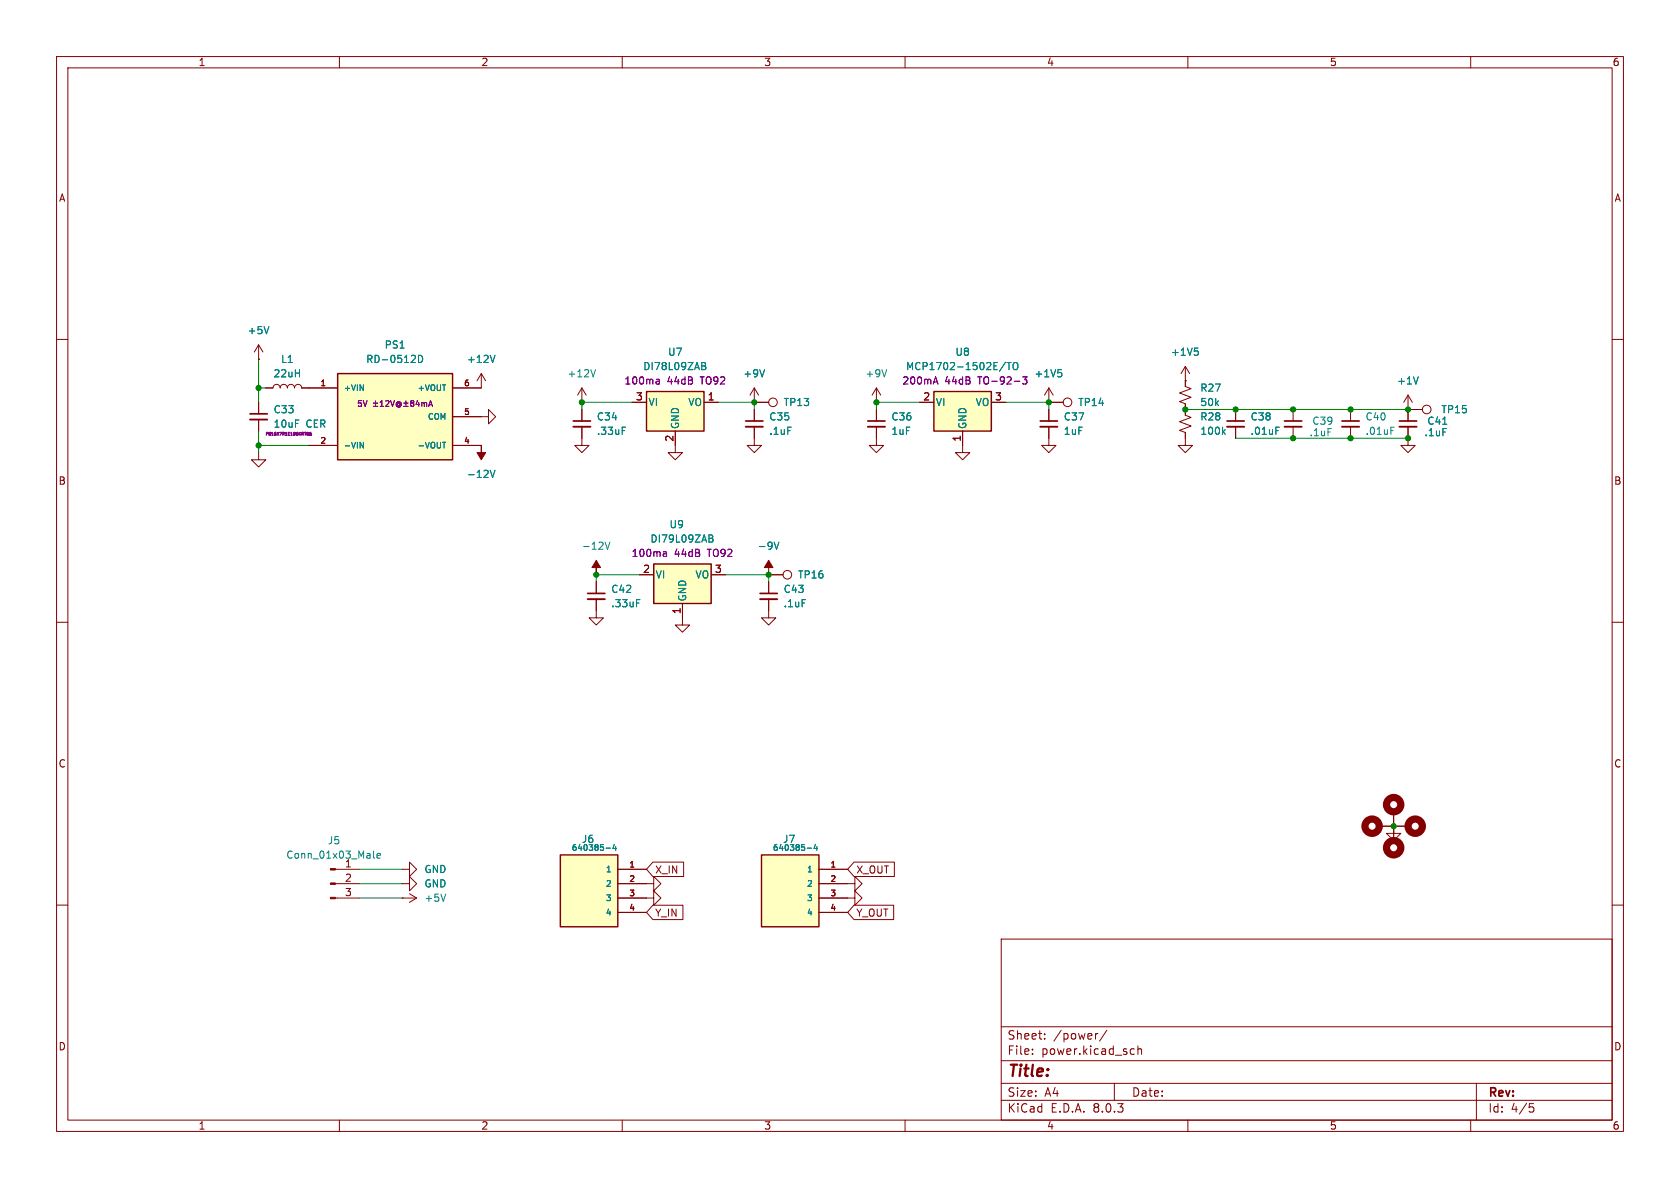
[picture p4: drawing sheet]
<svg xmlns="http://www.w3.org/2000/svg" width="297mm" height="210mm" viewBox="0 0 297 210" stroke-linecap="round" stroke-linejoin="round" font-family="sans-serif">
<g fill="none" stroke="#840000" stroke-width=".18">
<path d="M10 10h277v190h-277zM12 12h273v186h-273zM60 10v2M110 10v2M160 10v2M210 10v2M260 10v2M10 60h2M285 60h2M102.9 75.4v3.3h1.2l-1.2 1.3-1.3-1.3h1.3M102.9 68.6v2.5M102.9 72.4v2"/>
<path d="M102.9 68.6l-.8 1.3M102.9 68.6l.7 1.3M248.9 72.4h.1M248.9 69.9l-.7 1.2M248.9 69.9v4.5M248.9 75.4v2.1M248.9 69.9l.8 1.2M248.9 72.4h2.6M10 110h2M285 110h2M10 160h2M114.3 158.8h1.3v-1.3l1.2 1.3-1.2 1.2v-1.2"/>
<path d="M114.3 156.2h1.3v-1.3l1.2 1.3-1.2 1.3v-1.3M285 160h2M177 166h108v32h-108zM60 198v2M110 198v2M160 198v2M177 194.5h108M177 191.5h108M177 187.5h108M177 181.5h108M182.5 186.3v.1M182.5 185.5v.1"/>
<path d="M184.7 183.6v.1M184.7 182.8v.1M194.1 182.7l-.3 .1M195.7 182.1l-1.3 2M197 191.5v3M200.1 185.4l.4 .1M200.5 186.3l-.4 .1M201.2 185.5l.2-.1 .3 .1 .1 .9M201.2 184.9v1.5M210 198v2M260 198v2M261 191.5v6.5"/>
<path d="M270.4 195.1h.7M270.5 195.7h.4l.3 .3-.2 .5-.5 .1"/>
<circle cx="252.2" cy="72.4" r=".76"/>
</g>
<path d="M101.3 75.4h3.1M247.4 75.4h3" fill="none" stroke="#840000" stroke-width=".33"/>
<path d="M101.3 74.4h3.1M247.4 74.4h3" fill="none" stroke="#840000" stroke-width=".3"/>
<path d="M105.3 65.3l-.4 1.3M110 75.5h.6M250.7 66.6l-.4 1.3M255.1 75h.7" fill="none" stroke="#008484" stroke-width=".18"/>
<path d="M99.1 151.1h10.1v12.7h-10.1z" fill="#ffffc2"/>
<path d="M99.1 151.1h10.1v12.7h-10.1z" fill="none" stroke="#840000" stroke-width=".25"/>
<path d="M105.4 105.9v3.3h1.3l-1.3 1.3-1.3-1.3h1.3M105.4 102.9v2M109.2 153.7h5.1M109.2 156.2h5.1M109.2 158.8h5.1M243.8 146.1h5.1M109.2 161.3h5.1" fill="none" stroke="#840000" stroke-width=".18"/>
<path d="M112.5 106h.6M107.1 149.9h.8M108.6 149.3l-.2 .7h.6M108.8 149.6v.7" fill="none" stroke="#008484" stroke-width=".18"/>
<g fill="none" stroke="#840000" stroke-width="1.3">
<circle cx="242.6" cy="146" r="1.27"/>
<circle cx="250.2" cy="146" r="1.27"/>
</g>
<path d="M103.9 105.9h3" fill="none" stroke="#840000" stroke-width=".33"/>
<path d="M103.9 104.9h3" fill="none" stroke="#840000" stroke-width=".3"/>
<path d="M115.6 99.7h10.1v7h-10.1z" fill="#ffffc2"/>
<path d="M115.6 99.7h10.1v7h-10.1z" fill="none" stroke="#840000" stroke-width=".25"/>
<path d="M113 101.6h2.6M120.6 106.7v3.8h1.3l-1.3 1.3-1.2-1.3h1.2M125.7 101.6h2.6M149.9 158.8h1.2v-1.3l1.3 1.3-1.3 1.2v-1.2M149.9 156.2h1.2v-1.3l1.3 1.3-1.3 1.3v-1.3M246.4 147.3h-1.3l1.3 1.3 1.2-1.3h-1.2v-1.2v2.5" fill="none" stroke="#840000" stroke-width=".18"/>
<path d="M107 95.8l.4 1.3 .4-1.3M125.3 94.6l.6 .1 .1 .2-.2 .3M125.3 95.2h.5M125.8 95.2l.3 .2-.1 .3-.7 .1" fill="none" stroke="#008484" stroke-width=".18"/>
<path d="M117.4 97.5l.4 .1v.8M117.8 98.3l-.4 .1M117.8 97.8l-.4 .1" fill="none" stroke="#840084" stroke-width=".18"/>
<path d="M105.4 99.1l.8 1.2h-.8v1.3v-1.3h-.8z" fill="#840000" stroke="#840000" stroke-width=".18"/>
<circle cx="246.4" cy="149.9" r="1.27" fill="none" stroke="#840000" stroke-width="1.3"/>
<path d="M134.6 151.1h10.2v12.7h-10.2z" fill="#ffffc2"/>
<path d="M134.6 151.1h10.2v12.7h-10.2z" fill="none" stroke="#840000" stroke-width=".25"/>
<g fill="none" stroke="#840000" stroke-width=".18">
<path d="M119.4 78.7v1.3h1.2l-1.2 1.3-1.3-1.3h1.3M133.3 71.1h.1M133.3 75.4v3.3h1.3l-1.3 1.3-1.2-1.3h1.2M133.3 68.6l-.7 1.3M133.3 68.6v2.5M133.3 72.4v2M133.3 68.6l.8 1.3M218.4 72.4v2M218.4 75.4v2.1M228.6 72.4v2M228.6 75.4v2.1M238.8 72.4v2"/>
<path d="M238.8 75.4v2.1M135.9 99.1v2.5M135.9 105.9v3.3h1.3l-1.3 1.3-1.3-1.3h1.3M135.9 101.6h.1M135.9 101.6h2.5M135.9 102.9v2M144.8 153.7h5.1M144.8 156.2h5.1M144.8 158.8h5.1M246.4 143.5v2.6M144.8 161.3h5.1"/>
<circle cx="139.2" cy="101.6" r=".76"/>
</g>
<path d="M135.2 65.3l-.5 1.3M225.6 75.5h.6M245.9 75.5h.6M136.9 95.8l.4 1.3 .4-1.3M142.7 149.9h.8M144.2 149.3l-.3 .7h.6M144.4 149.6v.7" fill="none" stroke="#008484" stroke-width=".18"/>
<circle cx="246.4" cy="142.2" r="1.27" fill="none" stroke="#840000" stroke-width="1.3"/>
<path d="M135.9 99.1l.8 1.2h-1.6z" fill="#840000" stroke="#840000" stroke-width=".18"/>
<path d="M131.8 75.4h3.1M216.9 75.4h3.1M227.1 75.4h3M237.2 75.4h3.1M134.4 105.9h3" fill="none" stroke="#840000" stroke-width=".33"/>
<path d="M131.8 74.4h3.1M216.9 74.4h3.1M227.1 74.4h3M237.2 74.4h3.1M134.4 104.9h3" fill="none" stroke="#840000" stroke-width=".3"/>
<path d="M114.3 69.2h10.2v7h-10.2z" fill="#ffffc2"/>
<path d="M114.3 69.2h10.2v7h-10.2z" fill="none" stroke="#840000" stroke-width=".25"/>
<g fill="none" stroke="#840000" stroke-width=".18">
<path d="M111.8 71.1h2.5M119.4 76.2v2.5M124.5 71.1h2.5M133.3 71.1h2.6M154.9 71.1h.1M154.9 68.6l-.7 1.3M154.9 68.6v2.5M154.9 68.6l.8 1.3M185.4 71.1h.1M185.4 75.4v3.3h1.3l-1.3 1.3-1.3-1.3h1.3M185.4 71.1h2.6M185.4 68.6v2.5"/>
<path d="M185.4 72.4v2M185.4 68.6l-.7 1.3M185.4 68.6l.8 1.3M209.5 67.3h.1M209.5 64.8v3.5l1.1 .4-2.1 .8 2.1 .7-2.1 .8 1 .4v2l1.1 .4-2.1 .7 2.1 .8-2.1 .8 1 .4v2.2h1.3l-1.3 1.3-1.2-1.3h1.2M209.5 64.8l-.7 1.2M209.5 64.8l.8 1.2M248.9 77.5v1.2h1.3l-1.3 1.3-1.3-1.3h1.3M59.3 158.8h4.2M59.3 156.2h4.2M59.3 153.7h4.2M71.1 153.7h1.3v-1.3l1.3 1.3-1.3 1.2v-1.2"/>
<path d="M71.1 158.8h.1M71.1 156.2h1.3v-1.3l1.3 1.3-1.3 1.3v-1.3M71.1 158.8h2.6M72.4 158l1.3 .8M73.7 158.8l-1.3 .7"/>
<circle cx="136.7" cy="71.1" r=".76"/>
<circle cx="188.7" cy="71.1" r=".76"/>
</g>
<g fill="none" stroke="#008484" stroke-width=".18">
<path d="M124.1 64.1l.6 .1v.2l-.2 .3M124.1 64.7h.4M124.5 64.7l.3 .2-.1 .3-.6 .1M156.8 65.3l-.5 1.3M187.1 65.3h.6M187.5 65.8l.2 .3v.3l-.2 .2M211.2 61.5h.6M211.6 62l.2 .3v.3l-.2 .2M216.3 76.3l.3 .5M216.6 75.9l-.5 .5M86.7 83.1l.4 1.3 .4-1.3M66 150.4v1.1l.2 .2"/>
<path d="M66.6 151.3l.6-.1v-.3h-.4l-.2 .1 .1 .6h.5M78.8 158.1l-.4 1.2"/>
</g>
<path d="M116.1 67l.4 .1 .1 .8M116.6 67.8l-.5 .1M116.6 67.3l-.5 .1" fill="none" stroke="#840084" stroke-width=".18"/>
<path d="M183.9 75.4h3" fill="none" stroke="#840000" stroke-width=".33"/>
<path d="M183.9 74.4h3" fill="none" stroke="#840000" stroke-width=".3"/>
<g fill="#840000" stroke="#840000" stroke-width=".18">
<path d="M58.4 158.6h.9v.3h-.9z"/>
<path d="M58.4 156.1h.9v.2h-.9z"/>
<path d="M58.4 153.5h.9v.3h-.9z"/>
<path d="M85.1 78.7v1.3h.8l-.8 1.3-.8-1.3h.8z"/>
</g>
<path d="M165.1 69.2h10.2v7h-10.2z" fill="#ffffc2"/>
<path d="M165.1 69.2h10.2v7h-10.2z" fill="none" stroke="#840000" stroke-width=".25"/>
<path d="M154.9 75.4v3.3h1.3l-1.3 1.3-1.2-1.3h1.2M154.9 72.4v2M162.6 71.1h2.5M170.2 76.2v3.8h1.2l-1.2 1.3-1.3-1.3h1.3M175.3 71.1h2.5" fill="none" stroke="#840000" stroke-width=".18"/>
<path d="M177.8 64l-1.1 1.7M178 64.1h.7M178.4 64.1v1.2M179.3 64.1h.1a.43 .43 0 0 1 .5 .4v.4a.42 .42 0 0 1-.4 .5 .42 .42 0 0 1-.4-.5v-.4z" fill="none" stroke="#008484" stroke-width=".18"/>
<path d="M180.8 66.6h.7l-.4 .5 .4 .1v.6l-.2 .1-.5-.1" fill="none" stroke="#840084" stroke-width=".18"/>
<path d="M153.4 75.4h3.1" fill="none" stroke="#840000" stroke-width=".33"/>
<path d="M153.4 74.4h3.1" fill="none" stroke="#840000" stroke-width=".3"/>
<path d="M59.7 66h20.3v15.3h-20.3z" fill="#ffffc2"/>
<path d="M59.7 66h20.3v15.3h-20.3z" fill="none" stroke="#840000" stroke-width=".25"/>
<g fill="none" stroke="#840000" stroke-width=".18">
<path d="M45.7 63.5h.1M45.7 61v2.5M45.7 71.1v2.1M45.7 74.2v2M45.7 61l-.7 1.2M45.7 61l.8 1.2M47 68.6h1.3a.64 .64 0 0 1 .6-.7 .64 .64 0 0 1 .6 .7 .64 .64 0 0 1 .7-.7 .64 .64 0 0 1 .6 .7 .64 .64 0 0 1 .6-.7 .64 .64 0 0 1 .7 .7 .64 .64 0 0 1 .6-.7 .64 .64 0 0 1 .6 .7h6.4M54.6 78.7h5.1M80 73.7h6.4v-1.3l1.2 1.3-1.2 1.2v-1.2M80 78.7h5.1M85.1 66v2.6h-5.1M85.1 66l-.8 1.3"/>
<path d="M85.1 66l.8 1.3M102.9 72.4v2M102.9 75.4v2.1M111.8 71.1h2.5M119.4 76.2v2.5M124.5 71.1h2.5M133.3 71.1h.1M133.3 72.4v2M133.3 75.4v2.1M133.3 71.1h2.6M154.9 72.4v2M154.9 75.4v2.1"/>
<path d="M162.6 71.1h2.5M170.2 76.2v2.5M175.3 71.1h2.5M185.4 71.1h.1M185.4 71.1h2.6M185.4 72.4v2M185.4 75.4v2.1M209.5 67.3h.1M209.5 67.3v1M209.5 71.4v2M209.5 76.5v1M218.4 72.4v2"/>
<path d="M218.4 75.4v2.1M248.9 72.4h.1M248.9 72.4v2M248.9 75.4v2.1M248.9 72.4h2.6M45.7 80v1.3h1.3l-1.3 1.3-1.3-1.3h1.3M105.4 102.9v2M105.4 105.9v2.1M113 101.6h2.6M120.6 106.7v2.5M125.7 101.6h2.6M135.9 101.6h.1"/>
<path d="M135.9 101.6h2.5M135.9 102.9v2M135.9 105.9v2.1M109.2 153.7h5.1M109.2 156.2h5.1M109.2 158.8h5.1M115.4 152.4h5.5v2.5h-5.5l-1.1-1.2zM144.8 153.7h5.1M144.8 156.2h5.1M144.8 158.8h5.1M151 152.4h7.1v2.5h-7.1l-1.1-1.2zM243.8 146.1h5.1"/>
<path d="M246.4 143.5v5.1M109.2 161.3h5.1M115.4 160h5.3v2.6h-5.3l-1.1-1.3zM144.8 161.3h5.1M151 160h7v2.6h-7l-1.1-1.3z"/>
</g>
<g fill="none" stroke="#008484" stroke-width=".18">
<path d="M47.5 57.7l-.4 1.3M63.7 78.2l.5 1v-1M74 62.8a.64 .64 0 0 1 .7 .6 .64 .64 0 0 1-.7 .7zM78.2 78.2h.6M87.5 62.8l-.4 1.3M110 75.5h.6M124.1 64.1l.6 .1v.2l-.2 .3M124.1 64.7h.4M124.5 64.7l.3 .2-.1 .3-.6 .1M135.2 65.3l-.5 1.3M177.8 64l-1.1 1.7M178 64.1h.7"/>
<path d="M178.4 64.1v1.2M179.3 64.1h.1a.43 .43 0 0 1 .5 .4v.4a.42 .42 0 0 1-.4 .5 .42 .42 0 0 1-.4-.5v-.4zM187.1 65.3h.6M187.5 65.8l.2 .3v.3l-.2 .2M211.2 61.5h.6M211.6 62l.2 .3v.3l-.2 .2M216.3 76.3l.3 .5M216.6 75.9l-.5 .5M225.6 75.5h.6M250.7 66.6l-.4 1.3M255.1 75h.7M86.7 83.1l.4 1.3 .4-1.3"/>
<path d="M125.3 94.6l.6 .1 .1 .2-.2 .3M125.3 95.2h.5M125.8 95.2l.3 .2-.1 .3-.7 .1M136.9 95.8l.4 1.3 .4-1.3M112.5 106h.6M107.1 149.9h.8M108.6 149.3l-.2 .7h.6M108.8 149.6v.7M142.7 149.9h.8M144.2 149.3l-.3 .7h.6M144.4 149.6v.7"/>
</g>
<g fill="none" stroke="#840084" stroke-width=".18">
<path d="M54.4 76.4l.1 .1M54.5 76.5h.1M54.5 76.9h-.1M54.5 76.5v.4M54.5 76.9h.1M54.9 76.4l-.2 .4 .3 .1v-.3l-.3 .1M66 71.3h.8M66 71.8h.8M66.4 70.9v.7M67.2 71.8h.6M67.2 71.1l.3-.3v1M68.2 70.9l.4-.1 .2 .3-.7 .7h.7"/>
<path d="M69.1 70.8l.3 1 .3-1M70.7 71.4a.24 .24 0 0 0-.4-.1 .24 .24 0 0 0 0 .4 .24 .24 0 0 0 .4-.1M70.7 71.3v.3M70.7 71.6l.1 .1a.45 .45 0 0 0-.1-.6 .45 .45 0 0 0-.6 0 .45 .45 0 0 0 0 .6 .48 .48 0 0 0 .7 .1M71.4 71.3h.7M71.4 71.8h.7M71.8 70.9v.7M72.8 71.3h.2M72.8 71.3l-.2 .1 .2 .4 .4-.2-.2-.3M72.8 71.3l-.2-.2 .2-.3 .4 .2-.2 .3M73.8 70.8l-.2 .7h.6M74 71.2v.6"/>
<path d="M74.6 71.2v.6M74.6 71.3l.3-.1 .1 .1M75 71.3l.1-.1h.3v.6M75 71.3v.5M75.8 71.8l.3-1 .4 1M75.9 71.5h.5M116.1 67l.4 .1 .1 .8M116.6 67.8l-.5 .1M116.6 67.3l-.5 .1M180.8 66.6h.7l-.4 .5 .4 .1v.6l-.2 .1-.5-.1M117.4 97.5l.4 .1v.8M117.8 98.3l-.4 .1"/>
<path d="M117.8 97.8l-.4 .1"/>
</g>
<path d="M44.2 74.2h3" fill="none" stroke="#840000" stroke-width=".33"/>
<path d="M44.2 73.2h3" fill="none" stroke="#840000" stroke-width=".3"/>
<g fill="none" stroke="#008400" stroke-width=".18">
<path d="M45.7 63.5v7.6M45.7 76.2v3.8M45.7 68.6h1.3M45.7 78.7h8.9M111.8 71.1h-8.9v1.3M127 71.1h6.3v1.3M162.6 71.1h-7.7v1.3M177.8 71.1h7.6v1.3M209.5 72.4h39.4M218.4 77.5h30.5M113 101.6h-7.6v1.3M128.3 101.6h7.6v1.3"/>
<path d="M63.5 158.8h7.6M63.5 153.7h7.6M63.5 156.2h7.6"/>
</g>
<g fill="#008400" stroke="#008400" stroke-width=".18">
<circle cx="102.9" cy="71.1" r=".46"/>
<circle cx="105.4" cy="101.6" r=".46"/>
<circle cx="135.9" cy="101.6" r=".46"/>
<circle cx="133.3" cy="71.1" r=".46"/>
<circle cx="154.9" cy="71.1" r=".46"/>
<circle cx="185.4" cy="71.1" r=".46"/>
<circle cx="209.5" cy="72.4" r=".46"/>
<circle cx="45.7" cy="68.6" r=".46"/>
<circle cx="45.7" cy="78.7" r=".46"/>
<circle cx="248.9" cy="77.5" r=".46"/>
<circle cx="218.4" cy="72.4" r=".46"/>
<circle cx="228.6" cy="77.5" r=".46"/>
<circle cx="228.6" cy="72.4" r=".46"/>
<circle cx="238.8" cy="77.5" r=".46"/>
<circle cx="238.8" cy="72.4" r=".46"/>
<circle cx="246.4" cy="146.1" r=".46"/>
<circle cx="248.9" cy="72.4" r=".46"/>
</g>
<text font-size="2.8" fill="#840000" x="178" y="190.9">Title:</text>
<g font-size="2.1" fill="#840000">
<text x="178" y="184">Sheet:</text>
<text x="186.2" y="184">/power/</text>
<text x="178" y="186.7">File:</text>
<text x="184.1" y="186.7">power.kicad_sch</text>
<text x="178" y="196.9">KiCad</text>
<text x="178" y="194.1">Size:</text>
<text x="184.7" y="194.1">A4</text>
<text x="185.7" y="196.9">E.D.A.</text>
<text x="193.3" y="196.9">8.0.3</text>
<text x="200" y="194.1">Date:</text>
<text x="263" y="194.3">Rev:</text>
<text x="263" y="196.9">Id:</text>
<text x="267.1" y="196.9">4/5</text>
</g>
<g font-size="1.8" fill="#840000">
<text x="35" y="11.9">1</text>
<text x="85" y="11.9">2</text>
<text x="135" y="11.9">3</text>
<text x="185" y="11.9">4</text>
<text x="235" y="11.9">5</text>
<text x="285" y="11.9">6</text>
<text x="10.3" y="35.9">A</text>
<text x="285.3" y="35.9">A</text>
<text x="112.3" y="70.9">3</text>
<text x="125" y="70.9">1</text>
<text x="163.1" y="70.9">2</text>
<text x="175.8" y="70.9">3</text>
<text x="119.1" y="78.2" transform="rotate(-90 119.1 78.2)">2</text>
<text x="169.9" y="78.2" transform="rotate(-90 169.9 78.2)">1</text>
<text x="10.3" y="85.9">B</text>
<text x="285.3" y="85.9">B</text>
<text x="113.6" y="101.3">2</text>
<text x="126.3" y="101.3">3</text>
<text x="120.4" y="108.7" transform="rotate(-90 120.4 108.7)">1</text>
<text x="10.3" y="135.9">C</text>
<text x="285.3" y="135.9">C</text>
<text x="60.9" y="156">2</text>
<text x="115.7" y="154.6">X_IN</text>
<text x="151.3" y="154.6">X_OUT</text>
<text x="60.9" y="158.5">3</text>
<text x="115.7" y="162.2">Y_IN</text>
<text x="151.3" y="162.2">Y_OUT</text>
<text x="10.3" y="185.9">D</text>
<text x="285.3" y="185.9">D</text>
<text x="35" y="199.9">1</text>
<text x="85" y="199.9">2</text>
<text x="135" y="199.9">3</text>
<text x="185" y="199.9">4</text>
<text x="235" y="199.9">5</text>
<text x="285" y="199.9">6</text>
</g>
<g font-size="1.8" fill="#008484">
<text x="43.7" y="59.3">+5V</text>
<text x="49.6" y="64.4">L1</text>
<text x="64.6" y="64.4">RD-0512D</text>
<text x="67.9" y="61.8">PS1</text>
<text x="82.4" y="64.4">+12V</text>
<text x="113.6" y="65.6">DI78L09ZAB</text>
<text x="118" y="63.1">U7</text>
<text x="160.1" y="65.6">MCP1702-1502E/TO</text>
<text x="168.8" y="63.1">U8</text>
<text x="206.9" y="63.1">+1V5</text>
<text x="48.2" y="66.9">22uH</text>
<text x="100.2" y="66.9">+12V</text>
<text x="114.6" y="72">VI</text>
<text x="121.6" y="72">VO</text>
<text x="131.3" y="66.9">+9V</text>
<text x="138.4" y="72">TP13</text>
<text x="152.9" y="66.9">+9V</text>
<text x="165.4" y="72">VI</text>
<text x="172.4" y="72">VO</text>
<text x="182.8" y="66.9">+1V5</text>
<text x="190.5" y="72">TP14</text>
<text x="212.1" y="72">50k</text>
<text x="212.1" y="69.4">R27</text>
<text x="246.9" y="68.2">+1V</text>
<text x="48.3" y="73.3">C33</text>
<text x="48.3" y="75.8">10uF</text>
<text x="105.4" y="74.5">C34</text>
<text x="105.4" y="77.1">.33uF</text>
<text x="120.2" y="75.9" transform="rotate(-90 120.2 75.9)">GND</text>
<text x="135.9" y="77.1">.1uF</text>
<text x="135.9" y="74.5">C35</text>
<text x="157.5" y="77.1">1uF</text>
<text x="157.5" y="74.5">C36</text>
<text x="171" y="75.9" transform="rotate(-90 171 75.9)">GND</text>
<text x="188" y="77.1">1uF</text>
<text x="188" y="74.5">C37</text>
<text x="212.1" y="74.5">R28</text>
<text x="212.1" y="77.1">100k</text>
<text x="221" y="74.5">C38</text>
<text x="221" y="77.1">.01uF</text>
<text x="231.4" y="77.3">.1uF</text>
<text x="231.9" y="75.3">C39</text>
<text x="241.3" y="74.5">C40</text>
<text x="241.3" y="77.1">.01uF</text>
<text x="251.7" y="77.3">.1uF</text>
<text x="252.2" y="75.3">C41</text>
<text x="254.7" y="73.3">TP15</text>
<text x="82.4" y="84.7">-12V</text>
<text x="118.3" y="93.6">U9</text>
<text x="102.8" y="97.4">-12V</text>
<text x="114.9" y="96.1">DI79L09ZAB</text>
<text x="133.9" y="97.4">-9V</text>
<text x="108" y="105">C42</text>
<text x="108" y="107.5">.33uF</text>
<text x="115.8" y="102.5">VI</text>
<text x="121.5" y="106.4" transform="rotate(-90 121.5 106.4)">GND</text>
<text x="122.9" y="102.5">VO</text>
<text x="138.4" y="107.5">.1uF</text>
<text x="138.4" y="105">C43</text>
<text x="141" y="102.5">TP16</text>
<text x="57.9" y="149.5">J5</text>
<text x="102.8" y="149.2">J6</text>
<text x="138.3" y="149.2">J7</text>
<text x="50.5" y="152">Conn_01x03_Male</text>
<text x="60.9" y="153.4">1</text>
<text x="74.9" y="154.5">GND</text>
<text x="74.9" y="159.6">+5V</text>
<text x="74.9" y="157.1">GND</text>
</g>
<g font-size="1.8" fill="#840084">
<text x="110.3" y="68.2">100ma</text>
<text x="117.9" y="68.2">44dB</text>
<text x="123.9" y="68.2">TO92</text>
<text x="159.6" y="68.2">200mA</text>
<text x="167.2" y="68.2">44dB</text>
<text x="173.2" y="68.2">TO-92-3</text>
<text x="54.1" y="75.8">CER</text>
<text x="111.6" y="98.7">100ma</text>
<text x="119.2" y="98.7">44dB</text>
<text x="125.2" y="98.7">TO92</text>
</g>
<g font-size="1.4" fill="#840000">
<text x="56.5" y="68.3">1</text>
<text x="81.9" y="68.3">6</text>
<text x="81.9" y="73.4">5</text>
<text x="56.5" y="78.5">2</text>
<text x="81.9" y="78.5">4</text>
<text x="111.1" y="153.4">1</text>
<text x="111.1" y="156">2</text>
<text x="146.7" y="153.4">1</text>
<text x="146.7" y="156">2</text>
<text x="111.1" y="158.5">3</text>
<text x="111.1" y="161">4</text>
<text x="146.7" y="158.5">3</text>
<text x="146.7" y="161">4</text>
</g>
<g font-size="1.4" fill="#008484">
<text x="60.7" y="69.3">+VIN</text>
<text x="73.7" y="69.3">+VOUT</text>
<text x="75.5" y="74.4">COM</text>
<text x="60.7" y="79.5">-VIN</text>
<text x="73.7" y="79.5">-VOUT</text>
<text x="101" y="150.6">640385-4</text>
<text x="107" y="154.4">1</text>
<text x="136.5" y="150.6">640385-4</text>
<text x="142.5" y="154.4">1</text>
<text x="107" y="156.9">2</text>
<text x="107" y="159.5">3</text>
<text x="142.5" y="156.9">2</text>
<text x="142.5" y="159.5">3</text>
<text x="107" y="162">4</text>
<text x="142.5" y="162">4</text>
</g>
<text font-size="1.4" fill="#840084" x="63" y="72.1">5V</text>
<text font-size=".7" fill="#840084" x="46.8" y="77.2">FG16X7R1E106KRT06</text>
</svg>
